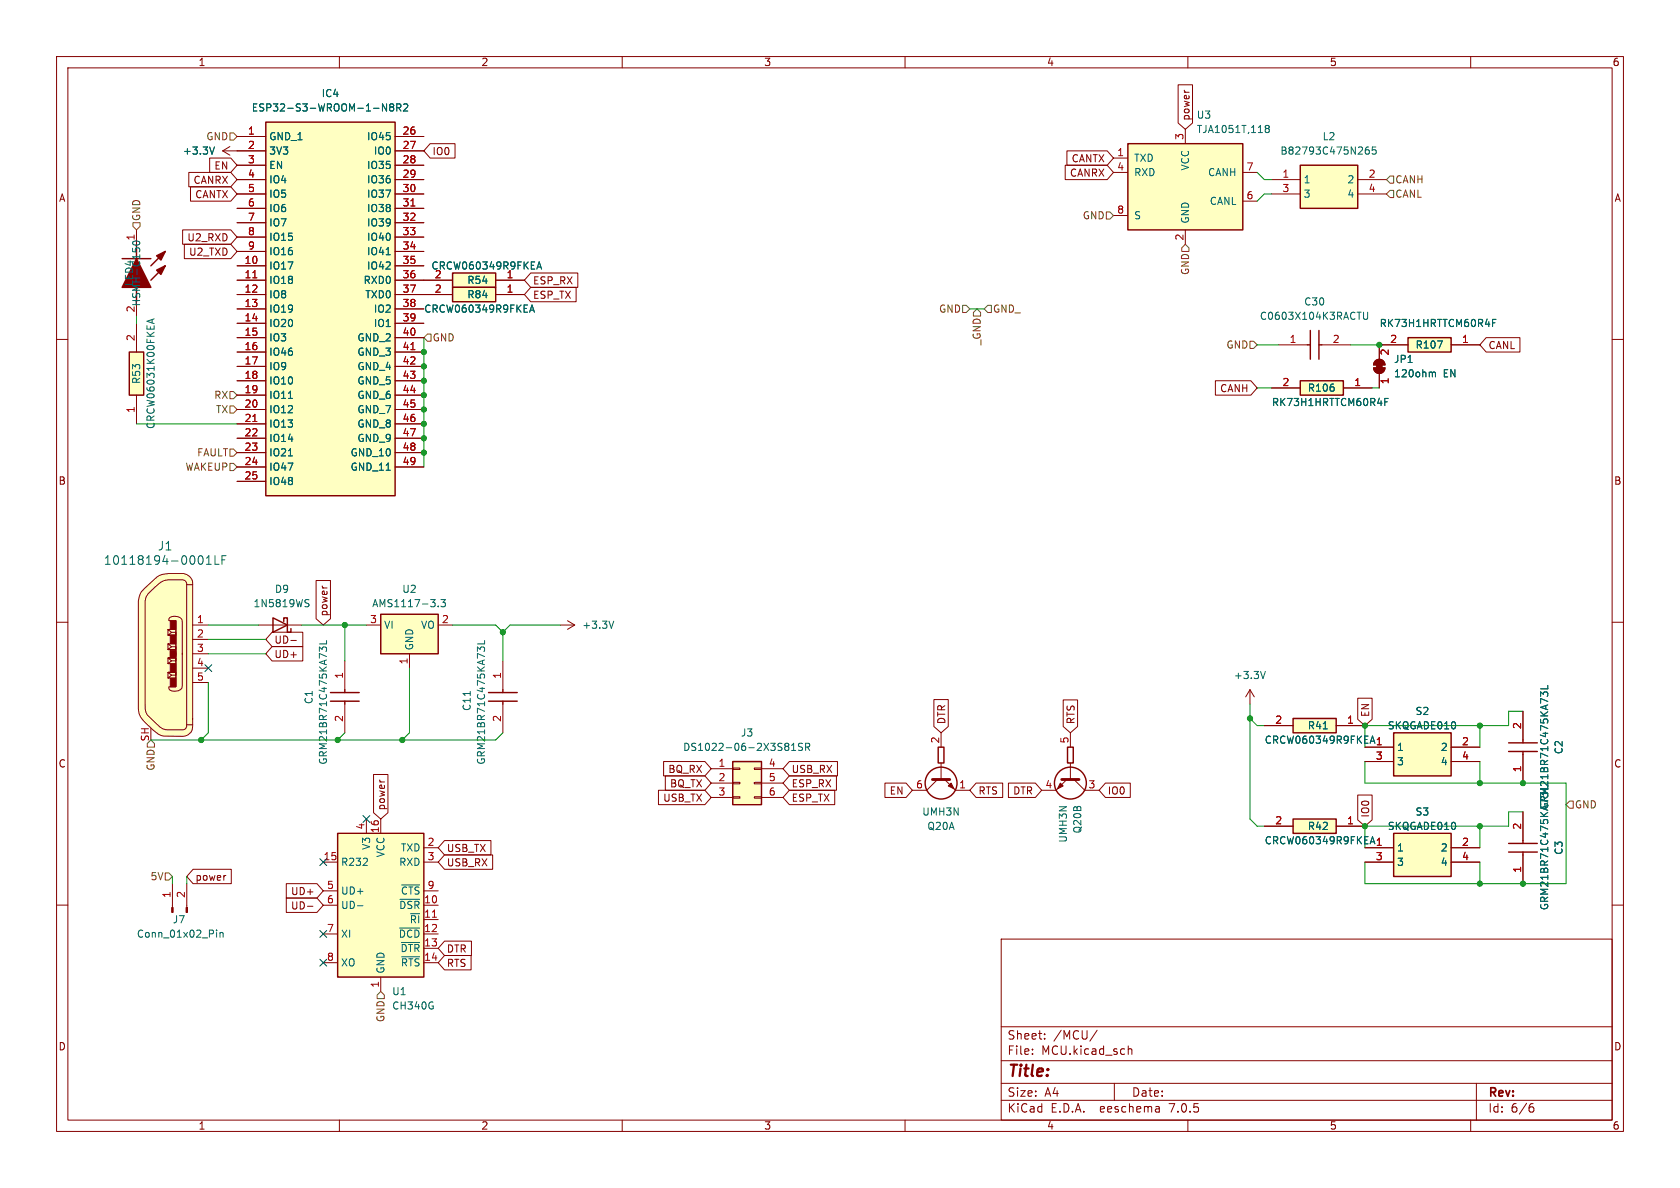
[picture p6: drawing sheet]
<svg xmlns="http://www.w3.org/2000/svg" width="297mm" height="210mm" viewBox="0 0 297 210" stroke-linecap="round" stroke-linejoin="round" font-family="sans-serif">
<g fill="none" stroke="#840000" stroke-width=".18">
<path d="M10 10h277v190h-277zM12 12h273v186h-273zM60 10v2M110 10v2M160 10v2M210 10v2M260 10v2M10 60h2M24.1 40.6v2.6M24.1 53.3v2.6M24.1 57.2v5M74.9 49.5h5.1"/>
<path d="M74.9 52.1h5.1M87.6 49.5h5.1M87.6 52.1h5.1M285 60h2M24.1 69.9v5M224.8 68.6h5.1M226.1 61h5M233.7 61h5.1M237.5 68.6h5.1M242.8 65h2.1a1.02 1.02 0 0 1-1.1 1 1.02 1.02 0 0 1-1-1zM243.1 63.8a1.02 1.02 0 0 1 1.1-.2 1.02 1.02 0 0 1 .7 .9h-2.1zM243.8 66v2.6"/>
<path d="M248.9 61h-5.1v2.5M256.5 61h5.1M10 110h2M45.7 110.5h7.6M61 116.8v5.1M88.9 116.8v5.1M99.1 110.5h2.5M100.3 109.7l1.3 .8M101.6 110.5l-1.3 .8M285 110h2M61 124.5v5M88.9 124.5v5"/>
<path d="M125.7 135.9h3.8M125.7 138.4h3.8M129.5 138.3h1.3v.3h-1.3zM129.5 135.8h1.3v.2h-1.3zM133.3 138.3h1.3v.3h-1.3zM133.3 135.8h1.3v.2h-1.3zM134.6 135.9h3.8M134.6 138.4h3.8M188.6 137.8l-1.9 1.9h-2.6M189.2 129.5v2.6M189.2 134.9v2.9M189.9 137.8l1.9 1.9h2.5"/>
<path d="M221 121.9l-.8 1.3M221 121.9v2.6M221 121.9l.7 1.3M223.5 128.3h5.1M236.2 128.3h5.1M241.3 132.1h5.1M241.3 134.6h5.1M256.5 132.1h5.1M256.5 134.6h5.1M269.2 125.7v5.1M269.2 133.4v5M10 160h2"/>
<path d="M30.5 156.2v4.2M33 156.2v4.2M57.1 152.4h2.6M57.1 157.5h2.6M64.8 144.8v2.5M67.3 144.8v2.5M74.9 152.4h2.6M74.9 149.9h2.6M74.9 157.5h2.6M125.7 141h3.8M129.5 140.8h1.3v.3h-1.3zM133.3 140.8h1.3v.3h-1.3z"/>
<path d="M134.6 141h3.8M269.2 143.5v5.1M269.2 151.1v5.1M285 160h2M57.1 160h2.6M57.1 165.1h2.6M57.1 170.2h2.6M67.3 172.7v2.6M74.9 160h2.6M74.9 162.6h2.6M74.9 165.1h2.6M74.9 167.6h2.6"/>
<path d="M74.9 170.2h2.6M177 166h108v32h-108zM60 198v2M110 198v2M160 198v2M177 194.5h108M177 191.5h108M177 187.5h108M177 181.5h108M182.5 186.3v.1M182.5 185.5v.1M184.7 183.6v.1"/>
<path d="M184.7 182.8v.1M194 182.1l-1.3 2M197 191.5v3M199.5 184.9v1.5M199.5 185.5l.2-.1 .3 .1 .1 .9M204.5 195.6l.4 .1 .1 .9M205 196.5l-.5 .1M205 196h-.5M210 198v2M260 198v2M261 191.5v6.5M270.5 195.7h.4l.3 .3-.2 .5h-.5"/>
<path d="M271 195.1l-.5 .1"/>
</g>
<g fill="none" stroke="#840000" stroke-width=".25">
<path d="M21.6 45.7h5.1M24.1 43.2v2.5M29.2 44.5l-2.5 2.5M29.2 47l-2.5 2.5M80 48.3h7.6v2.5h-7.6zM80 50.8h7.6v2.5h-7.6zM231.6 58.4v5.1M233.2 58.4v5.1M248.9 59.7h7.6v2.5h-7.6zM22.9 62.2h2.5v7.7h-2.5zM229.9 67.3h7.6v2.6h-7.6zM231.1 61h.5"/>
<path d="M233.2 61h.5M48.3 109.2l2.5 1.3-2.5 1.3zM50.2 109.9v-.7h.6v2.6h.6v-.7M58.4 122.4h5.1M58.4 124h5.1M61 121.9v.5M61 124v.5M86.4 122.4h5M86.4 124h5M88.9 121.9v.5M88.9 124v.5M129.5 134.6h5.1v7.6h-5.1z"/>
<path d="M188.7 132.1h1v2.8h-1zM228.6 127h7.6v2.5h-7.6zM246.4 129.5h10.1v7.7h-10.1zM266.7 132.8h5.1M266.7 131.3h5.1M269.2 130.8v.5M269.2 132.8v.6M59.7 147.3h15.2v25.4h-15.2zM266.7 150.6h5.1M266.7 149.1h5.1M269.2 148.6v.5M269.2 150.6v.5"/>
<circle cx="189.2" cy="138.4" r="2.82"/>
</g>
<g fill="none" stroke="#006464" stroke-width=".18">
<path d="M24.5 42.7l.2 .2a.68 .68 0 0 1-.6 .4 .68 .68 0 0 1-.7-.4M26.9 56.5v.6M27.2 56.4l-1.2 .4 1.2 .4M93.6 55.2l.5-1.3 .4 1.3M93.7 54.8h.7M94.9 47.6l.4-1.3 .4 1.3M95 47.2h.6M241.1 55.2v1l.2 .3 .4-.1 .1-.2v-1M263.9 57.1h.4M263.9 56.5h.6M244.8 71h.4M244.8 70.4h.6"/>
<path d="M253.2 66l.2-.2h.3l.1 .8M54.1 106.6l.4 .1 .1 .3-.2 .3h-.3M54.1 106l.5 .1M56.9 114.8l-.4-.4v.8M56.9 114.6l.3-.2h.3l.2 .2M57.7 113.2v.6h-1.2M84.9 114.6l.2-.2h.3l.3 .2M84.9 114.8l-.5-.4v.8M85.7 113.2v.6h-1.3M108.5 109.8l-.4 1.3M223.7 118.7l-.4 1.3M139.9 132.7h.8"/>
<path d="M139.9 131.8l.4-.4v1.3M141.9 131.5l-.5-.1-.2 .2 .1 .3 .5 .3v.3l-.2 .2-.4-.1M142.4 132.1l.6-.1 .1-.2v-.3l-.7-.1v1.3M142.7 132.1l.4 .6M242.2 131.4l.4-1.3 .5 1.3M242.3 131h.6M272.8 122.7l-.4-.4v.8M272.8 122.6l.3-.3h.3l.2 .3M273.6 121.2v.6h-1.2M70.7 159h3.5M71 156.4h3.2M38.3 164.4v.1"/>
<path d="M38.3 164.8v.9M38.9 164.8v.9M38.9 165l.2-.2 .3 .1v.8M63.2 160.1h1M70.6 164.1h3.6M70.9 166.6h3.3M71 169.1h3.2"/>
</g>
<g fill="#ffffc2" stroke="#ffffc2" stroke-width=".18">
<path d="M80 48.3h7.6v2.5h-7.6z"/>
<path d="M248.9 59.7h7.6v2.5h-7.6z"/>
<path d="M246.4 129.5h10.1v7.7h-10.1z"/>
<path d="M80 50.8h7.6v2.5h-7.6z"/>
<path d="M228.6 127h7.6v2.5h-7.6z"/>
<path d="M229.9 67.3h7.6v2.6h-7.6z"/>
<path d="M129.5 134.6h5.1v7.6h-5.1z"/>
<path d="M22.9 62.2h2.5v7.7h-2.5z"/>
<path d="M59.7 147.3h15.2v25.4h-15.2z"/>
</g>
<g fill="#840000" stroke="#840000" stroke-width=".18">
<path d="M243.3 64.3h1v1h-1z"/>
<path d="M242.8 65h2.1a1.02 1.02 0 0 1-1.1 1 1.02 1.02 0 0 1-1-1z"/>
<path d="M243.1 63.8a1.02 1.02 0 0 1 1.1-.2 1.02 1.02 0 0 1 .7 .9h-2.1z"/>
<path d="M187.5 138.4l.5 .5-1.1 .5z"/>
<path d="M32.9 160.4h.2v.9h-.2z"/>
<path d="M30.4 160.4h.2v.9h-.2z"/>
</g>
<path d="M187.7 137.8h3.1" fill="none" stroke="#840000" stroke-width=".51"/>
<g fill="#840000" stroke="#840000" stroke-width=".25">
<path d="M24.1 45.7l2.6 5.1h-5.1z"/>
<path d="M27.7 45.2l1.5-.7-.8 1.5z"/>
<path d="M27.7 47.8l1.5-.8-.8 1.5z"/>
</g>
<path d="M76.4 162.1h.8" fill="none" stroke="#a90000" stroke-width=".18"/>
<path d="M25.6 104l2.2-2a3.4 3.4 0 0 1 2-.6h2.7a1.83 1.83 0 0 1 1.6 1.7v25.3a1.67 1.67 0 0 1-1.8 1.8l-3.8-.2a9.8 9.8 0 0 1-3.9-3.8l-.1-.9v-19.1a3.2 3.2 0 0 1 1.1-2.2z" fill="#ffffc2"/>
<g fill="none" stroke="#840000" stroke-width=".18">
<path d="M208.3 15h2.5v6.7l-1.3 1.2-1.2-1.2zM209.4 15.9v.2M33.4 30.5h7.4l1.1 1.3-1.1 1.2h-7.4zM33.7 33h7.1l1.1 1.3-1.1 1.3h-7.1zM37.1 27.9h3.7l1.1 1.3-1.1 1.3h-3.7zM39.4 26.7h7.6M39.4 26.7l1.2 .7M40.6 25.9l-1.2 .8M41.9 24.1h5.1M41.9 29.2h5.1M41.9 31.8h5.1M41.9 34.3h5.1"/>
<path d="M41.9 36.8h5.1M41.9 39.4h5.1M69.8 24.1h5.1M69.8 26.7h5.1M69.8 29.2h5.1M69.8 31.8h5.1M69.8 34.3h5.1M69.8 36.8h5.1M69.8 39.4h5.1M76 25.4h4.4v2.5h-4.4l-1.1-1.2zM188.3 29.2h7.4l1.1 1.3-1.1 1.3h-7.4zM188.6 26.7h7.1l1.1 1.2-1.1 1.3h-7.1z"/>
<path d="M196.8 27.9h2.6M196.8 30.5h2.6M196.8 38.1h2.6M209.5 22.9v2.5M219.7 30.5h2.5M219.7 35.6h2.5M224.8 31.8h5.1M224.8 34.3h5.1M240 31.8h5.1M240 34.3h5.1M32.3 40.6h8.5l1.1 1.3-1.1 1.3h-8.5zM32.6 43.2h8.2l1.1 1.3-1.1 1.2h-8.2z"/>
<path d="M41.9 47h5.1M41.9 49.5h5.1M41.9 52.1h5.1M41.9 54.6h5.1M41.9 57.2h5.1M41.9 59.7h5.1M41.9 41.9h5.1M41.9 44.5h5.1M69.8 47h5.1M69.8 49.5h10.2M69.8 52.1h10.2M69.8 54.6h5.1"/>
<path d="M69.8 57.2h5.1M69.8 59.7h5.1M69.8 41.9h5.1M69.8 44.5h5.1M87.6 49.5h5.1M87.6 52.1h5.1M93.8 48.3h8.4v2.5h-8.4l-1.1-1.3zM93.8 50.8h8v2.5h-8l-1.1-1.2zM209.5 40.6v2.6M262.7 59.7h6v2.5h-6l-1.1-1.2zM41.9 62.2h5.1M41.9 64.8h5.1"/>
<path d="M41.9 67.3h5.1M41.9 69.9h5.1M41.9 72.4h5.1M41.9 74.9h5.1M41.9 77.5h5.1M69.8 62.2h5.1M69.8 64.8h5.1M69.8 67.3h5.1M69.8 69.9h5.1M69.8 72.4h5.1M69.8 74.9h5.1M69.8 77.5h5.1"/>
<path d="M214.9 67.3h6.2l1.1 1.3-1.1 1.3h-6.2zM224.8 68.6h5.1M237.5 68.6h5.1M243.8 66v2.6M248.9 61h-5.1v2.5M256.5 61h5.1M41.9 80h5.1M41.9 82.6h5.1M41.9 85.1h5.1M69.8 80h5.1M69.8 82.6h5.1M25.6 104l2.2-2a3.4 3.4 0 0 1 2-.6h2.7a1.83 1.83 0 0 1 1.6 1.7v25.3a1.67 1.67 0 0 1-1.8 1.8l-3.8-.2a9.8 9.8 0 0 1-3.9-3.8l-.1-.9v-19.1a3.2 3.2 0 0 1 1.1-2.2z"/>
<path d="M29.7 113.8v1h1.4v-1h-1.4l.6 .5-.6 .5h1.4v-.5h-.8M29.7 111.3v1h1.4v-1h-1.4l.6 .5-.6 .5h1.4v-.5h-.8M30.3 119.4h.8v-.6h-1.4l.6 .6-.6 .5h1.4v-1.1h-1.4v1.1M30.3 116.8h.8v-.5h-1.4l.6 .5-.6 .5h1.4v-1h-1.4v1M31.1 115.6v-5.9h-1.3v-.3a1.43 1.43 0 0 1 2.1-.2l.3 .3v.4v5.8M32.2 115.4v5.8a1.1 1.1 0 0 1-1.3 1l-.9-.2-.2-.3v-.3h1.3v-5.9M33 103.3v24.8M34 110.5h2.8M34 113h2.8M34 115.6h2.8M34 118.1h2.8M34.1 103.4h-1.1a.75 .75 0 0 0-.7-.9h-2.5a3.3 3.3 0 0 0-2.3 1.2 3.4 3.4 0 0 0-1.8 2.4v19.2l.4 1.1 2.1 2.1a2.02 2.02 0 0 0 1.5 .5h2.7a.71 .71 0 0 0 .6-.9h1.1"/>
<path d="M48.1 114.3h5.4v2.5h-5.4l-1.1-1.2zM48.1 111.8h5.4v2.5h-5.4l-1.1-1.3zM51.4 113.2h1M55.9 102.6h2.5v6.8l-1.3 1.1-1.2-1.1zM57 103.6v.1M64.8 110.5h2.5M72.4 115.6v2.5M77.5 110.5h2.5M34 120.7h2.8M66 136.9h2.6v6.8l-1.3 1.1-1.3-1.1zM67.1 137.9v.1M116.4 139.7h8.2l1.1 1.3-1.1 1.2h-8.2z"/>
<path d="M117.3 134.6h7.3l1.1 1.3-1.1 1.3h-7.3zM117.6 137.2h7l1.1 1.2-1.1 1.3h-7zM139.5 134.6h8.6v2.6h-8.6l-1.1-1.3zM139.5 139.7h8.1v2.5h-8.1l-1.1-1.2zM139.5 137.2h8.4v2.5h-8.4l-1.1-1.3zM156.4 138.4h3.8l1.1 1.3-1.1 1.3h-3.8zM165.1 123.7h2.5v4.7l-1.2 1.1-1.3-1.1zM165.7 137.8l-1.9 1.9h-2.5M166.4 129.5v2.6M166.4 134.9v2.9M167 137.8l1.9 1.9h2.5M172.6 138.4h4.7v2.6h-4.7l-1.2-1.3z"/>
<path d="M178.3 138.4h4.7l1.1 1.3-1.1 1.3h-4.7zM188 123.7h2.5v4.7l-1.3 1.1-1.2-1.1zM195.4 138.4h4.4v2.6h-4.4l-1.1-1.3zM223.5 128.3h5.1M236.2 128.3h5.1M240 123.4h2.6v3.8l-1.3 1.1-1.3-1.1zM241.3 132.1h5.1M241.3 134.6h5.1M256.5 132.1h5.1M256.5 134.6h5.1M269.2 125.7v5.1M269.2 133.4v5"/>
<path d="M34.1 153.7h6.8v2.5h-6.8l-1.1-1.3zM39.8 154.8h.1M50.6 156.2h5.4l1.1 1.3-1.1 1.3h-5.4zM50.6 158.7h5.4l1.1 1.3-1.1 1.3h-5.4zM78.6 148.6h8.2v2.5h-8.2l-1.1-1.2zM78.6 151.1h8.5v2.6h-8.5l-1.1-1.3zM223.5 146.1h5.1M236.2 146.1h5.1M240 140.5h2.6v4.4l-1.3 1.2-1.3-1.2zM241.3 149.9h5.1M241.3 152.4h5.1M256.5 149.9h5.1"/>
<path d="M256.5 152.4h5.1M269.2 143.5v5.1M269.2 151.1v5.1M54.4 160.2h.9M78.6 168.9h4.7v2.6h-4.7l-1.1-1.3zM78.6 166.4h4.7v2.5h-4.7l-1.1-1.3z"/>
</g>
<g fill="#840000" stroke="#840000" stroke-width=".18">
<path d="M30.1 119.9h1v1.5h-1z"/>
<path d="M30.1 117.3h1v1.6h-1z"/>
<path d="M30.1 115.2h1v1h-1z"/>
<path d="M30.1 114.9h1v1.1h-1z"/>
<path d="M30.1 112.3h1v1.5h-1z"/>
<path d="M30.1 109.7h1v1.6h-1z"/>
<path d="M167.6 138.9l.5-.5 .6 1z"/>
</g>
<g fill="none" stroke="#006464" stroke-width=".18">
<path d="M67.6 18.4l.7 1.2v-1.2M69.1 18.9l-.2-.2 .2-.3h.3l.2 .2-.2 .3M69.1 18.9l-.2 .2v.4l.2 .1h.4l.1-.2v-.3l-.2-.2M69.1 18.9h.3M70.2 19h.6l.1-.2-.1-.3-.6-.1v1.2M70.5 19l.4 .6M71.4 18.5l.4-.1 .3 .3-.8 .9h.8M37.9 26l-.4 1.2M223.9 22.7l-.2-.2 .2-.3h.3l.2 .2-.2 .3M223.9 22.7l-.2 .3v.3l.2 .1h.4l.1-.2v-.2l-.2-.3M223.9 22.7h.3M241.4 26.7l.2-.2h.4l.1 .2v.3l-.3 .2h-.3l-.1-.2"/>
<path d="M242 26h-.4l-.2 .5M243.2 26h-.6v.6l.2-.1h.4l.1 .2-.1 .4-.1 .1-.5-.1M68.3 45h.7M93.6 55.2l.5-1.3 .4 1.3M93.7 54.8h.7M94.9 47.6l.4-1.3 .4 1.3M95 47.2h.6M263.9 57.1h.4M263.9 56.5h.6M51 70.4h.7M244.8 70.4h.6M244.8 71h.4"/>
<path d="M253.2 66l.2-.2h.3l.1 .8M36.5 99.8h.9M36.5 98.7l.4-.5v1.6M38 98.2v1.6h.7M39.2 99h.5M40 98.2h-.8v1.6M51 80.6h.7M77.5 107.1v.2M78 106h.7l-.4 .5 .4 .1v.5l-.2 .2-.5-.2M242.2 131.4l.4-1.3 .5 1.3M242.3 131h.6M272.8 122.7l-.4-.4v.8"/>
<path d="M272.8 122.6l.3-.3h.3l.2 .3M273.6 121.2v.6h-1.2M242.2 149.2l.4-1.3 .5 1.3M242.3 148.8h.6"/>
</g>
<g fill="#ffffc2" stroke="#ffffc2" stroke-width=".18">
<path d="M67.3 108.6h10.2v7h-10.2z"/>
<path d="M228.6 144.8h7.6v2.5h-7.6z"/>
<path d="M47 21.6h22.8v66h-22.8z"/>
<path d="M246.4 147.3h10.1v7.6h-10.1z"/>
<path d="M229.9 29.2h10.1v7.6h-10.1z"/>
<path d="M199.4 25.4h20.3v15.2h-20.3z"/>
</g>
<g fill="none" stroke="#840000" stroke-width=".25">
<path d="M47 21.6h22.8v66h-22.8zM199.4 25.4h20.3v15.2h-20.3zM229.9 29.2h10.1v7.6h-10.1zM67.3 108.6h10.2v7h-10.2zM165.9 132.1h1v2.8h-1zM228.6 144.8h7.6v2.5h-7.6zM246.4 147.3h10.1v7.6h-10.1z"/>
<circle cx="166.4" cy="138.4" r="2.82"/>
</g>
<path d="M164.8 137.8h3.1" fill="none" stroke="#840000" stroke-width=".51"/>
<path d="M72.6 36.4h.8M44.7 49.1h.7M44.7 74.5h.7M72.6 61.8h.8" fill="none" stroke="#a90000" stroke-width=".18"/>
<g fill="none" stroke="#725600" stroke-width=".18">
<path d="M23.5 39.4h1.3v.6l-.7 .6-.6-.6zM40.6 23.5h.7l.6 .6-.6 .7h-.7zM195.6 37.5h.6l.6 .6-.6 .6h-.6zM245.7 31.1h.7v1.3h-.7l-.6-.6zM245.7 33.7h.7v1.2h-.7l-.6-.6zM75.6 59.1h.6v1.2h-.6l-.7-.6zM170.2 54h.6l.6 .6-.6 .6h-.6zM172.1 55.2l.6-.6 .7 .6v.7h-1.3zM174.6 54h.7v1.2h-.7l-.6-.6zM209.5 43.2l.7 .6v.7h-1.3v-.7zM40.6 71.8h.7l.6 .6-.6 .6h-.7zM40.6 79.4h.7l.6 .6-.6 .6h-.7z"/>
<path d="M40.6 69.2h.7l.6 .7-.6 .6h-.7zM221 60.3h.6l.6 .7-.6 .6h-.6zM40.6 81.9h.7l.6 .7-.6 .6h-.7zM26.7 130.8l.6 .6v.7h-1.3v-.7zM29.2 154.3h.6l.7 .6-.7 .7h-.6zM277.5 141.6h.6v1.3h-.6l-.6-.7zM67.3 175.3l.6 .6v.6h-1.2v-.6z"/>
</g>
<g fill="none" stroke="#009600" stroke-width=".18">
<path d="M222.2 30.5l1.3 1.3h1.3M224.8 34.3h-1.3l-1.3 1.3M24.1 55.9v1.3M74.9 59.7v22.9M171.4 54.6h2.6M24.1 74.9h17.8M222.2 68.6h2.6M222.2 61h3.9M238.8 61h5M242.6 68.6h1.2M36.8 115.6h10.2M36.8 110.5h8.9"/>
<path d="M36.8 113h10.2M53.3 110.5h11.5M61 110.5v6.3M72.4 118.1v11.4l-1.3 1.3M80 110.5h7.6l1.3 1.3M88.9 111.8v5M99.1 110.5h-8.9l-1.3 1.3M36.8 120.7v8.8l-1.2 1.3M61 129.5l-1.3 1.3M88.9 129.5l-1.3 1.3h-60.9M221 124.5v20.3l1.2 1.3h1.3M221 127l1.2 1.3h1.3"/>
<path d="M241.3 134.6v3.8h35.6v17.8h-35.6v-3.8M261.6 128.3v3.8M261.6 134.6v3.8M269.2 125.7h-2.5v2.6h-25.4v3.8M30.5 154.9v1.3M33 154.9v1.3M261.6 146.1v3.8M261.6 152.4v3.8M269.2 143.5h-2.5v2.6h-25.4v3.8"/>
</g>
<path d="M36.2 117.5l1.2 1.2M37.4 117.5l-1.2 1.2M56.5 151.8l1.3 1.2M57.8 151.8l-1.3 1.2M64.2 144.2l1.2 1.2M65.4 144.2l-1.2 1.2M56.5 169.6l1.3 1.2M56.5 164.5l1.3 1.2M57.8 169.6l-1.3 1.2M57.8 164.5l-1.3 1.2" fill="none" stroke="#000084" stroke-width=".18"/>
<g fill="#009600" stroke="#009600" stroke-width=".18">
<circle cx="261.6" cy="138.4" r=".46"/>
<circle cx="261.6" cy="128.3" r=".46"/>
<circle cx="241.3" cy="128.3" r=".46"/>
<circle cx="269.2" cy="156.2" r=".46"/>
<circle cx="241.3" cy="146.1" r=".46"/>
<circle cx="261.6" cy="146.1" r=".46"/>
<circle cx="269.2" cy="138.4" r=".46"/>
<circle cx="261.6" cy="156.2" r=".46"/>
<circle cx="74.9" cy="62.2" r=".46"/>
<circle cx="74.9" cy="64.8" r=".46"/>
<circle cx="74.9" cy="67.3" r=".46"/>
<circle cx="74.9" cy="69.9" r=".46"/>
<circle cx="74.9" cy="72.4" r=".46"/>
<circle cx="35.6" cy="130.8" r=".46"/>
<circle cx="59.7" cy="130.8" r=".46"/>
<circle cx="71.1" cy="130.8" r=".46"/>
<circle cx="243.8" cy="61" r=".46"/>
<circle cx="221" cy="127" r=".46"/>
<circle cx="61" cy="110.5" r=".46"/>
<circle cx="74.9" cy="80" r=".46"/>
<circle cx="74.9" cy="74.9" r=".46"/>
<circle cx="74.9" cy="77.5" r=".46"/>
<circle cx="88.9" cy="111.8" r=".46"/>
</g>
<text font-size="2.8" fill="#840000" x="178" y="190.8">Title:</text>
<g font-size="2.1" fill="#006464">
<text x="18.3" y="100">10118194-0001LF</text>
<text x="27.9" y="97.5">J1</text>
</g>
<g font-size="2.1" fill="#840000">
<text x="178" y="183.9">Sheet:</text>
<text x="186.2" y="183.9">/MCU/</text>
<text x="178" y="186.6">File:</text>
<text x="184" y="186.6">MCU.kicad_sch</text>
<text x="178" y="196.8">KiCad</text>
<text x="178" y="194">Size:</text>
<text x="184.6" y="194">A4</text>
<text x="185.7" y="196.8">E.D.A.</text>
<text x="194.4" y="196.8">eeschema</text>
<text x="200" y="194">Date:</text>
<text x="206.7" y="196.8">7.0.5</text>
<text x="263" y="194.2">Rev:</text>
<text x="263" y="196.8">Id:</text>
<text x="267" y="196.8">6/6</text>
</g>
<g font-size="1.8" fill="#840000">
<text x="35" y="11.8">1</text>
<text x="85" y="11.8">2</text>
<text x="135" y="11.8">3</text>
<text x="185" y="11.8">4</text>
<text x="235" y="11.8">5</text>
<text x="285" y="11.8">6</text>
<text x="210.5" y="21.4" transform="rotate(-90 210.5 21.4)">power</text>
<text x="76.4" y="27.6">IO0</text>
<text x="189.4" y="28.9">CANTX</text>
<text x="10.4" y="35.8">A</text>
<text x="34.2" y="32.7">CANRX</text>
<text x="34.5" y="35.2">CANTX</text>
<text x="37.9" y="30.1">EN</text>
<text x="189.1" y="31.4">CANRX</text>
<text x="285.4" y="35.8">A</text>
<text x="33.1" y="42.8">U2_RXD</text>
<text x="33.4" y="45.4">U2_TXD</text>
<text x="94.1" y="50.4">ESP_RX</text>
<text x="94.1" y="53">ESP_TX</text>
<text x="263.1" y="61.9">CANL</text>
<text x="215.7" y="69.5">CANH</text>
<text x="10.3" y="85.8">B</text>
<text x="285.3" y="85.8">B</text>
<text x="48.4" y="113.9">UD-</text>
<text x="58.1" y="109.1" transform="rotate(-90 58.1 109.1)">power</text>
<text x="48.4" y="116.5">UD+</text>
<text x="167.3" y="128.1" transform="rotate(-90 167.3 128.1)">DTR</text>
<text x="190.1" y="128.1" transform="rotate(-90 190.1 128.1)">RTS</text>
<text x="242.2" y="126.8" transform="rotate(-90 242.2 126.8)">EN</text>
<text x="10.3" y="135.8">C</text>
<text x="118.1" y="136.8">BQ_RX</text>
<text x="139.9" y="136.8">USB_RX</text>
<text x="285.3" y="135.8">C</text>
<text x="68.2" y="143.4" transform="rotate(-90 68.2 143.4)">power</text>
<text x="117.2" y="141.9">USB_TX</text>
<text x="118.4" y="139.3">BQ_TX</text>
<text x="139.9" y="141.9">ESP_TX</text>
<text x="139.9" y="139.3">ESP_RX</text>
<text x="157.3" y="140.6">EN</text>
<text x="172.9" y="140.6">RTS</text>
<text x="179.1" y="140.6">DTR</text>
<text x="195.7" y="140.6">IO0</text>
<text x="242.2" y="144.6" transform="rotate(-90 242.2 144.6)">IO0</text>
<text x="34.4" y="155.9">power</text>
<text x="78.9" y="150.8">USB_TX</text>
<text x="78.9" y="153.3">USB_RX</text>
<text x="51.4" y="158.4">UD+</text>
<text x="51.4" y="160.9">UD-</text>
<text x="78.9" y="171.1">RTS</text>
<text x="78.9" y="168.6">DTR</text>
<text x="10.3" y="185.8">D</text>
<text x="285.3" y="185.8">D</text>
<text x="35" y="199.8">1</text>
<text x="85" y="199.8">2</text>
<text x="135" y="199.8">3</text>
<text x="185" y="199.8">4</text>
<text x="235" y="199.8">5</text>
<text x="285" y="199.8">6</text>
</g>
<g font-size="1.8" fill="#006464">
<text x="56.8" y="17.3">IC4</text>
<text x="44.4" y="19.9">ESP32-S3-WROOM-1-N8R2</text>
<text x="211.5" y="23.7">TJA1051T,118</text>
<text x="211.5" y="21.1">U3</text>
<text x="32.3" y="27.5">+3.3V</text>
<text x="47.5" y="25">GND_1</text>
<text x="47.5" y="27.5">3V3</text>
<text x="64.9" y="25">IO45</text>
<text x="66.1" y="27.5">IO0</text>
<text x="200.4" y="28.8">TXD</text>
<text x="226.3" y="27.5">B82793C475N265</text>
<text x="233.8" y="25">L2</text>
<text x="47.5" y="30">EN</text>
<text x="47.5" y="32.6">IO4</text>
<text x="47.5" y="35.1">IO5</text>
<text x="64.9" y="30">IO35</text>
<text x="64.9" y="32.6">IO36</text>
<text x="64.9" y="35.1">IO37</text>
<text x="200.4" y="31.3">RXD</text>
<text x="210.4" y="30.2" transform="rotate(-90 210.4 30.2)">VCC</text>
<text x="213.5" y="31.3">CANH</text>
<text x="230.4" y="32.6">1</text>
<text x="230.4" y="35.1">3</text>
<text x="238.2" y="32.6">2</text>
<text x="238.2" y="35.1">4</text>
<text x="47.5" y="37.7">IO6</text>
<text x="47.5" y="40.2">IO7</text>
<text x="64.9" y="37.7">IO38</text>
<text x="64.9" y="40.2">IO39</text>
<text x="200.4" y="38.9">S</text>
<text x="210.4" y="39.6" transform="rotate(-90 210.4 39.6)">GND</text>
<text x="213.8" y="36.4">CANL</text>
<text x="23.9" y="42.6" transform="rotate(-90 23.9 42.6)">1</text>
<text x="47.5" y="47.8">IO17</text>
<text x="47.5" y="42.7">IO15</text>
<text x="47.5" y="45.3">IO16</text>
<text x="64.9" y="42.7">IO40</text>
<text x="64.9" y="45.3">IO41</text>
<text x="64.9" y="47.8">IO42</text>
<text x="76.2" y="47.8">CRCW060349R9FKEA</text>
<text x="23.7" y="50.7" transform="rotate(-90 23.7 50.7)">LED4</text>
<text x="47.5" y="50.4">IO18</text>
<text x="47.5" y="52.9">IO8</text>
<text x="64.3" y="50.4">RXD0</text>
<text x="64.6" y="52.9">TXD0</text>
<text x="82.6" y="50.4">R54</text>
<text x="82.6" y="52.9">R84</text>
<text x="25" y="54.2" transform="rotate(-90 25 54.2)">HSMH-C150</text>
<text x="47.5" y="55.4">IO19</text>
<text x="47.5" y="58">IO20</text>
<text x="66.1" y="55.4">IO2</text>
<text x="66.1" y="58">IO1</text>
<text x="74.9" y="55.4">CRCW060349R9FKEA</text>
<text x="222.7" y="56.7">C0603X104K3RACTU</text>
<text x="230.5" y="54.2">C30</text>
<text x="243.8" y="58">RK73H1HRTTCM60R4F</text>
<text x="47.5" y="60.5">IO3</text>
<text x="47.5" y="63.1">IO46</text>
<text x="47.5" y="65.6">IO9</text>
<text x="63.2" y="60.5">GND_2</text>
<text x="63.2" y="63.1">GND_3</text>
<text x="63.2" y="65.6">GND_4</text>
<text x="246.4" y="64.3">JP1</text>
<text x="250.2" y="61.8">R107</text>
<text x="25" y="67.9" transform="rotate(-90 25 67.9)">R53</text>
<text x="47.5" y="68.1">IO10</text>
<text x="47.5" y="70.7">IO11</text>
<text x="63.2" y="68.1">GND_5</text>
<text x="63.2" y="70.7">GND_6</text>
<text x="224.8" y="71.9">RK73H1HRTTCM60R4F</text>
<text x="231.1" y="69.4">R106</text>
<text x="246.4" y="66.9">120ohm</text>
<text x="255.1" y="66.9">EN</text>
<text x="27.5" y="75.9" transform="rotate(-90 27.5 75.9)">CRCW06031K00FKEA</text>
<text x="47.5" y="73.2">IO12</text>
<text x="47.5" y="75.8">IO13</text>
<text x="63.2" y="73.2">GND_7</text>
<text x="63.2" y="75.8">GND_8</text>
<text x="47.5" y="78.3">IO14</text>
<text x="47.5" y="80.8">IO21</text>
<text x="47.5" y="83.4">IO47</text>
<text x="62" y="80.8">GND_10</text>
<text x="62" y="83.4">GND_11</text>
<text x="63.2" y="78.3">GND_9</text>
<text x="47.5" y="85.9">IO48</text>
<text x="44.8" y="107.5">1N5819WS</text>
<text x="48.5" y="105">D9</text>
<text x="65.7" y="107.5">AMS1117-3.3</text>
<text x="71.1" y="105">U2</text>
<text x="67.8" y="111.3">VI</text>
<text x="74.4" y="111.3">VO</text>
<text x="102.9" y="111.3">+3.3V</text>
<text x="73.2" y="115.1" transform="rotate(-90 73.2 115.1)">GND</text>
<text x="55.4" y="124.5" transform="rotate(-90 55.4 124.5)">C1</text>
<text x="83.4" y="125.7" transform="rotate(-90 83.4 125.7)">C11</text>
<text x="218.1" y="120.2">+3.3V</text>
<text x="130.9" y="130.4">J3</text>
<text x="223.5" y="131.6">CRCW060349R9FKEA</text>
<text x="231.1" y="129.1">R41</text>
<text x="245.3" y="129.1">SKQGADE010</text>
<text x="250.2" y="126.6">S2</text>
<text x="58" y="135.2" transform="rotate(-90 58 135.2)">GRM21BR71C475KA73L</text>
<text x="85.9" y="135.2" transform="rotate(-90 85.9 135.2)">GRM21BR71C475KA73L</text>
<text x="120.7" y="132.9">DS1022-06-2X3S81SR</text>
<text x="246.9" y="132.9">1</text>
<text x="246.9" y="135.4">3</text>
<text x="254.7" y="132.9">2</text>
<text x="254.7" y="135.4">4</text>
<text x="276.4" y="133.4" transform="rotate(-90 276.4 133.4)">C2</text>
<text x="273.9" y="143.2" transform="rotate(-90 273.9 143.2)">GRM21BR71C475KA73L</text>
<text x="163" y="144.3">UMH3N</text>
<text x="163.9" y="146.9">Q20A</text>
<text x="188.8" y="149" transform="rotate(-90 188.8 149)">UMH3N</text>
<text x="191.3" y="147.4" transform="rotate(-90 191.3 147.4)">Q20B</text>
<text x="223.5" y="149.4">CRCW060349R9FKEA</text>
<text x="231.1" y="146.9">R42</text>
<text x="245.3" y="146.9">SKQGADE010</text>
<text x="250.2" y="144.3">S3</text>
<text x="60.2" y="153.2">R232</text>
<text x="65.6" y="150.3" transform="rotate(-90 65.6 150.3)">V3</text>
<text x="68.1" y="151.6" transform="rotate(-90 68.1 151.6)">VCC</text>
<text x="70.5" y="153.2">RXD</text>
<text x="70.8" y="150.7">TXD</text>
<text x="246.9" y="150.7">1</text>
<text x="246.9" y="153.2">3</text>
<text x="254.7" y="150.7">2</text>
<text x="254.7" y="153.2">4</text>
<text x="276.4" y="151.2" transform="rotate(-90 276.4 151.2)">C3</text>
<text x="60.2" y="158.3">UD+</text>
<text x="60.2" y="160.8">UD-</text>
<text x="70.5" y="160.8">~{DSR}</text>
<text x="70.8" y="158.3">~{CTS}</text>
<text x="273.9" y="161" transform="rotate(-90 273.9 161)">GRM21BR71C475KA73L</text>
<text x="24.1" y="165.9">Conn_01x02_Pin</text>
<text x="30.5" y="163.4">J7</text>
<text x="60.2" y="165.9">XI</text>
<text x="70.5" y="165.9">~{DCD}</text>
<text x="72.4" y="163.4">~{RI}</text>
<text x="60.2" y="171">XO</text>
<text x="68.1" y="172.2" transform="rotate(-90 68.1 172.2)">GND</text>
<text x="70.8" y="168.5">~{DTR}</text>
<text x="70.8" y="171">~{RTS}</text>
<text x="69.3" y="176.1">U1</text>
<text x="69.3" y="178.6">CH340G</text>
</g>
<g font-size="1.8" fill="#a90000">
<text x="43.8" y="23.9">1</text>
<text x="71.1" y="23.9">26</text>
<text x="43.8" y="26.4">2</text>
<text x="43.8" y="29">3</text>
<text x="71.1" y="26.4">27</text>
<text x="71.1" y="29">28</text>
<text x="197.5" y="27.7">1</text>
<text x="209.3" y="24.8" transform="rotate(-90 209.3 24.8)">3</text>
<text x="43.8" y="31.5">4</text>
<text x="43.8" y="34">5</text>
<text x="71.1" y="31.5">29</text>
<text x="71.1" y="34">30</text>
<text x="197.5" y="30.2">4</text>
<text x="220.3" y="35.3">6</text>
<text x="220.3" y="30.2">7</text>
<text x="226.7" y="31.5">1</text>
<text x="226.7" y="34">3</text>
<text x="241.9" y="31.5">2</text>
<text x="241.9" y="34">4</text>
<text x="43.8" y="36.6">6</text>
<text x="43.8" y="39.1">7</text>
<text x="43.8" y="41.7">8</text>
<text x="71.1" y="36.6">31</text>
<text x="71.1" y="39.1">32</text>
<text x="71.1" y="41.7">33</text>
<text x="197.5" y="37.8">8</text>
<text x="43.2" y="46.7">10</text>
<text x="43.8" y="44.2">9</text>
<text x="71.1" y="44.2">34</text>
<text x="71.1" y="46.7">35</text>
<text x="209.3" y="42.6" transform="rotate(-90 209.3 42.6)">2</text>
<text x="43.2" y="49.3">11</text>
<text x="43.2" y="51.8">12</text>
<text x="71.1" y="49.3">36</text>
<text x="71.1" y="51.8">37</text>
<text x="76.8" y="49.3">2</text>
<text x="76.8" y="51.8">2</text>
<text x="89.5" y="49.3">1</text>
<text x="89.5" y="51.8">1</text>
<text x="23.9" y="55.3" transform="rotate(-90 23.9 55.3)">2</text>
<text x="43.2" y="54.4">13</text>
<text x="43.2" y="56.9">14</text>
<text x="43.2" y="59.4">15</text>
<text x="71.1" y="54.4">38</text>
<text x="71.1" y="56.9">39</text>
<text x="71.1" y="59.4">40</text>
<text x="23.9" y="60.4" transform="rotate(-90 23.9 60.4)">2</text>
<text x="43.2" y="62">16</text>
<text x="43.2" y="64.5">17</text>
<text x="71.1" y="62">41</text>
<text x="71.1" y="64.5">42</text>
<text x="227.9" y="60.7">1</text>
<text x="235.6" y="60.7">2</text>
<text x="245.7" y="60.7">2</text>
<text x="245.7" y="62.9" transform="rotate(-90 245.7 62.9)">2</text>
<text x="258.4" y="60.7">1</text>
<text x="43.2" y="67.1">18</text>
<text x="43.2" y="69.6">19</text>
<text x="71.1" y="67.1">43</text>
<text x="71.1" y="69.6">44</text>
<text x="226.7" y="68.3">2</text>
<text x="239.4" y="68.3">1</text>
<text x="245.7" y="68" transform="rotate(-90 245.7 68)">1</text>
<text x="23.9" y="73.1" transform="rotate(-90 23.9 73.1)">1</text>
<text x="43.2" y="72.1">20</text>
<text x="43.2" y="74.7">21</text>
<text x="43.2" y="77.2">22</text>
<text x="71.1" y="72.1">45</text>
<text x="71.1" y="74.7">46</text>
<text x="71.1" y="77.2">47</text>
<text x="43.2" y="79.8">23</text>
<text x="43.2" y="82.3">24</text>
<text x="71.1" y="79.8">48</text>
<text x="71.1" y="82.3">49</text>
<text x="43.2" y="84.8">25</text>
<text x="34.8" y="110.2">1</text>
<text x="34.8" y="112.8">2</text>
<text x="65.4" y="110.2">3</text>
<text x="78.1" y="110.2">2</text>
<text x="34.8" y="115.3">3</text>
<text x="34.8" y="117.9">4</text>
<text x="72.1" y="117.5" transform="rotate(-90 72.1 117.5)">1</text>
<text x="34.8" y="120.4">5</text>
<text x="60.7" y="120" transform="rotate(-90 60.7 120)">1</text>
<text x="88.6" y="120" transform="rotate(-90 88.6 120)">1</text>
<text x="26.4" y="131.1" transform="rotate(-90 26.4 131.1)">SH</text>
<text x="60.7" y="127.7" transform="rotate(-90 60.7 127.7)">2</text>
<text x="88.6" y="127.7" transform="rotate(-90 88.6 127.7)">2</text>
<text x="166.1" y="131.5" transform="rotate(-90 166.1 131.5)">2</text>
<text x="189" y="131.5" transform="rotate(-90 189 131.5)">5</text>
<text x="225.4" y="128">2</text>
<text x="238.1" y="128">1</text>
<text x="243.2" y="131.8">1</text>
<text x="258.4" y="131.8">2</text>
<text x="269" y="128.9" transform="rotate(-90 269 128.9)">2</text>
<text x="127" y="135.6">1</text>
<text x="135.9" y="135.6">4</text>
<text x="243.2" y="134.4">3</text>
<text x="258.4" y="134.4">4</text>
<text x="269" y="136.6" transform="rotate(-90 269 136.6)">1</text>
<text x="127" y="138.2">2</text>
<text x="127" y="140.7">3</text>
<text x="135.9" y="138.2">5</text>
<text x="135.9" y="140.7">6</text>
<text x="161.9" y="139.4">6</text>
<text x="169.5" y="139.4">1</text>
<text x="184.8" y="139.4">4</text>
<text x="192.4" y="139.4">3</text>
<text x="64.5" y="146.7" transform="rotate(-90 64.5 146.7)">4</text>
<text x="67.1" y="147.3" transform="rotate(-90 67.1 147.3)">16</text>
<text x="75.5" y="149.6">2</text>
<text x="225.4" y="145.8">2</text>
<text x="238.1" y="145.8">1</text>
<text x="243.2" y="149.6">1</text>
<text x="258.4" y="149.6">2</text>
<text x="269" y="146.7" transform="rotate(-90 269 146.7)">2</text>
<text x="57.1" y="152.1">15</text>
<text x="75.5" y="152.1">3</text>
<text x="243.2" y="152.1">3</text>
<text x="258.4" y="152.1">4</text>
<text x="269" y="154.3" transform="rotate(-90 269 154.3)">1</text>
<text x="30.2" y="158.8" transform="rotate(-90 30.2 158.8)">1</text>
<text x="32.8" y="158.8" transform="rotate(-90 32.8 158.8)">2</text>
<text x="57.8" y="157.2">5</text>
<text x="57.8" y="159.8">6</text>
<text x="74.9" y="159.8">10</text>
<text x="75.5" y="157.2">9</text>
<text x="57.8" y="164.8">7</text>
<text x="74.9" y="162.3">11</text>
<text x="74.9" y="164.8">12</text>
<text x="74.9" y="167.4">13</text>
<text x="57.8" y="169.9">8</text>
<text x="74.9" y="169.9">14</text>
<text x="67.1" y="174.7" transform="rotate(-90 67.1 174.7)">1</text>
</g>
<g font-size="1.8" fill="#725600">
<text x="36.5" y="25">GND</text>
<text x="246.6" y="32.6">CANH</text>
<text x="246.6" y="35.1">CANL</text>
<text x="25" y="39.2" transform="rotate(-90 25 39.2)">GND</text>
<text x="191.4" y="38.9">GND</text>
<text x="210.4" y="48.6" transform="rotate(-90 210.4 48.6)">GND</text>
<text x="166" y="55.4">GND</text>
<text x="175.5" y="55.4">GND_</text>
<text x="76.4" y="60.5">GND</text>
<text x="173.5" y="61" transform="rotate(-90 173.5 61)">_GND</text>
<text x="216.8" y="61.8">GND</text>
<text x="37.8" y="70.7">RX</text>
<text x="38.1" y="73.2">TX</text>
<text x="32.8" y="83.4">WAKEUP</text>
<text x="34.8" y="80.8">FAULT</text>
<text x="27.5" y="136.3" transform="rotate(-90 27.5 136.3)">GND</text>
<text x="278.3" y="143.1">GND</text>
<text x="26.6" y="155.8">5V</text>
<text x="68.1" y="180.7" transform="rotate(-90 68.1 180.7)">GND</text>
</g>
</svg>
